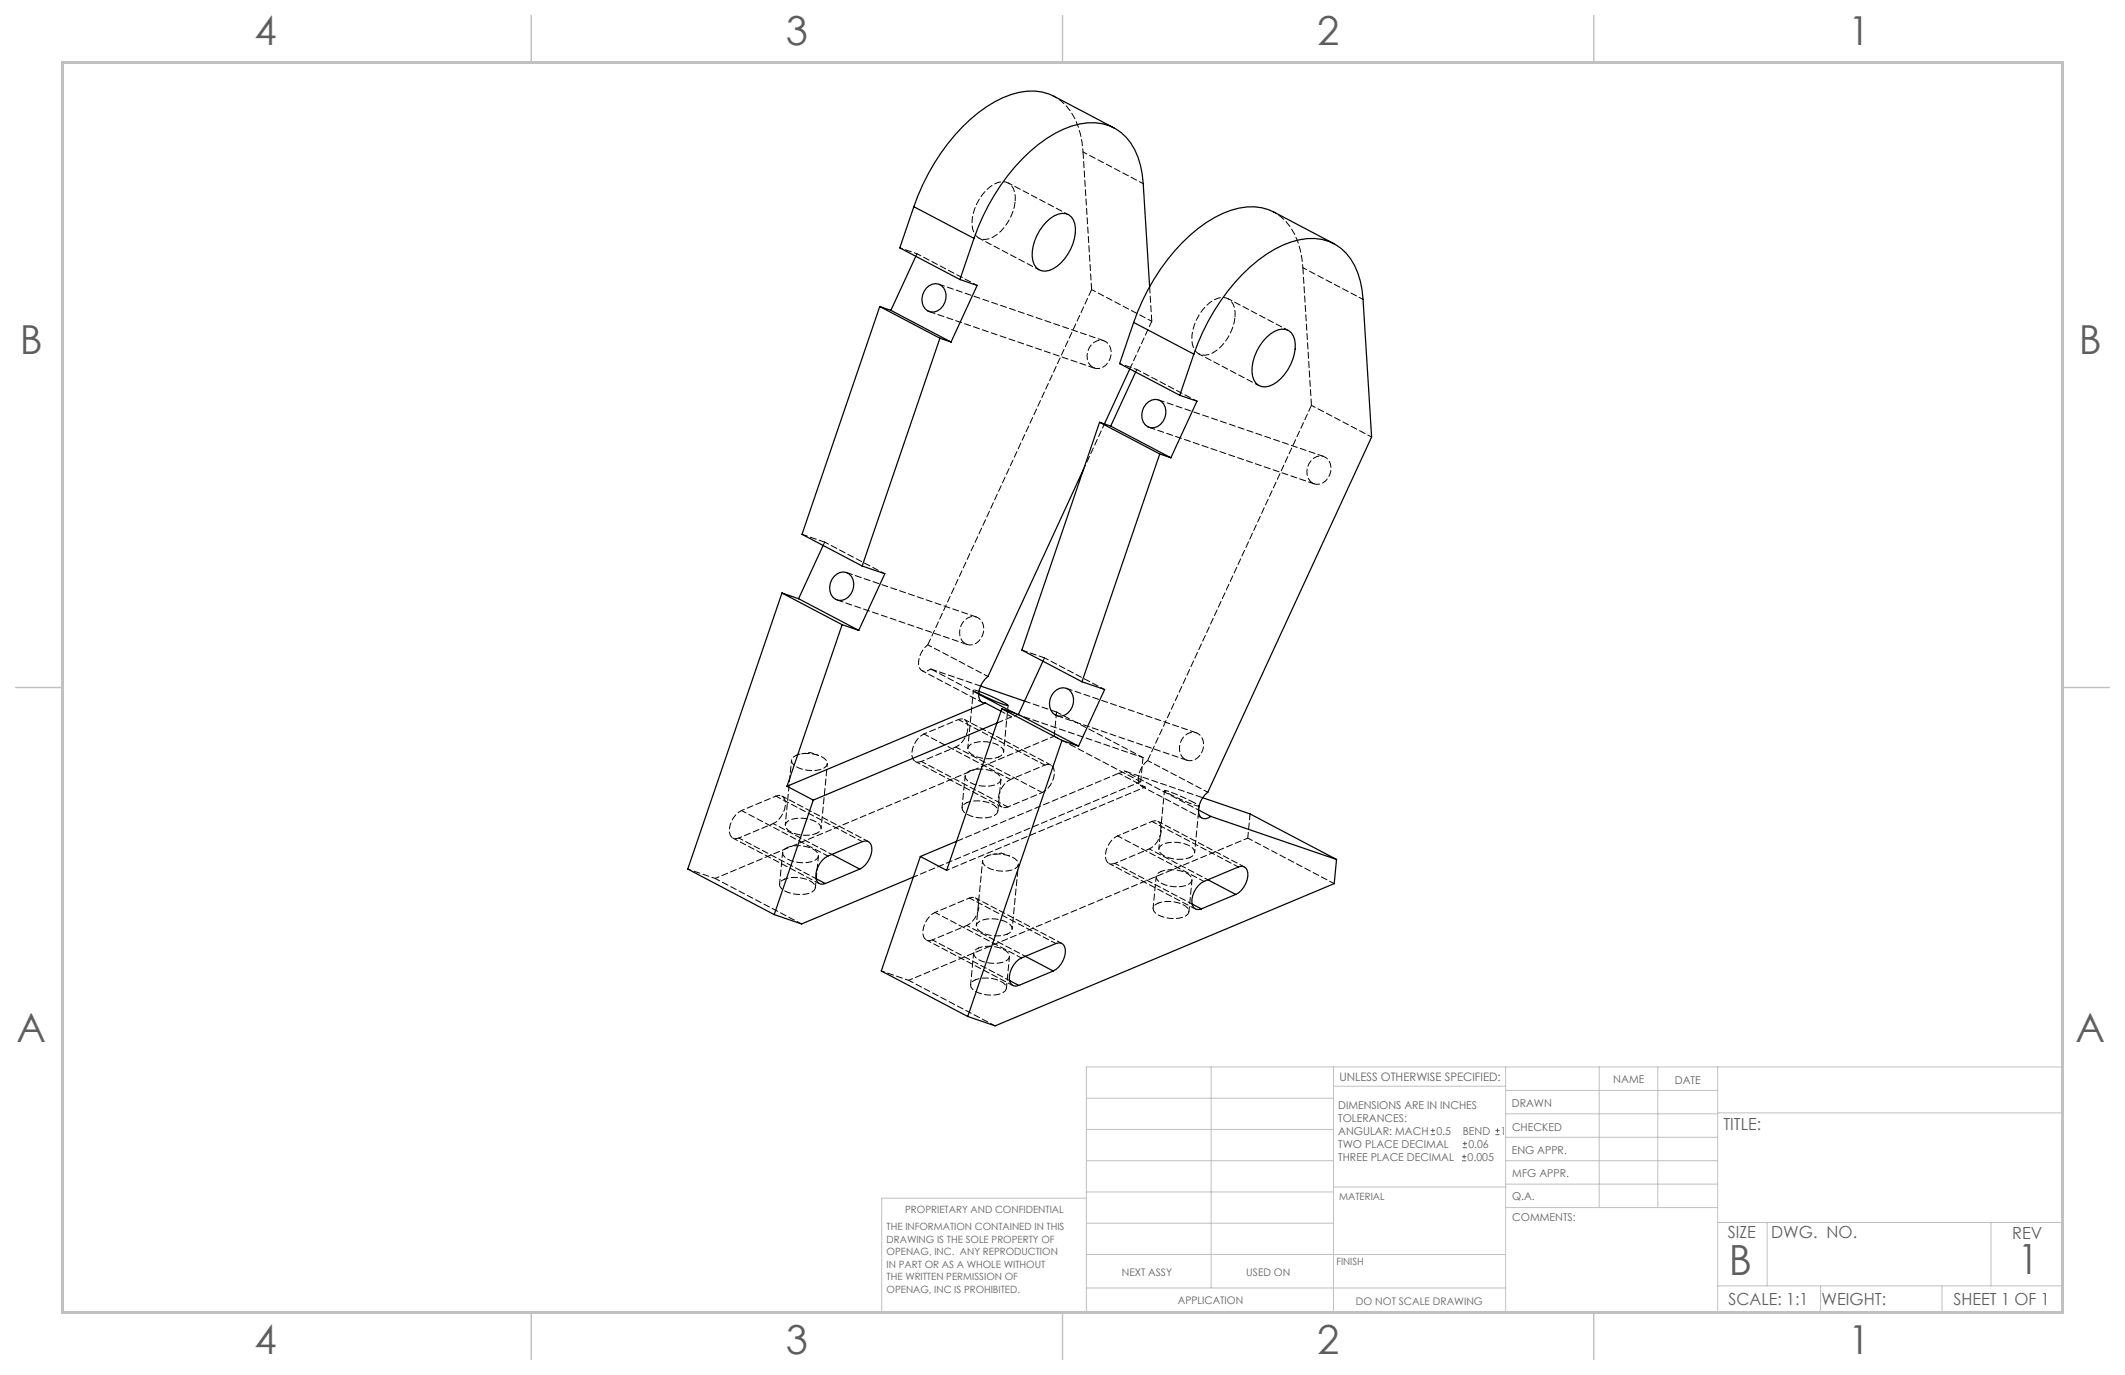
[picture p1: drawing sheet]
<svg xmlns="http://www.w3.org/2000/svg" width="432mm" height="279mm" viewBox="0 0 432 279" stroke-linecap="round" stroke-linejoin="round" font-family="sans-serif">
<path d="M290.7 230.6h.9M290.7 229.7h.9M291.2 229.3v.8M297.1 235.9h.8M297.1 235h.8M297.2 233.2h.9M297.2 232.4h.9M297.5 234.6v.8M297.7 232v.8M303.9 230.6h.8M303.9 229.7h.8M304.3 229.3v.8" fill="none" stroke="#606060" stroke-width=".2"/>
<g fill="none" stroke="#c0c0c0" stroke-width=".2">
<path d="M246.1 216.8v44.9M271 216.8v49.9M305.9 216.8v49.9M325 216.8v28.6M336.9 216.8v28.6M349 216.8v49.9M220.8 235.9h50.2M220.8 229.5h50.2M220.8 223.2h50.2M271 220.7h34.9M305.9 231.1h43.1M305.9 226.3h43.1"/>
<path d="M305.9 221.6h43.1M305.9 235.9h43.1M349 226.1h70.1M220.8 243.5h-41.6v23.2h239.9v-49.9h-198.3v49.9M220.8 254.9h85.1M220.8 248.6h50.2M220.8 242.2h50.2M271 241.2h35.1M305.9 240.6h43.1M306.1 245.4h42.9M349 248.4h70.1M359.1 248.4v12.9"/>
<path d="M404.6 248.4v12.9M220.8 261.7h85.1M349 261.3h70.1M369.9 261.3v5.4M394.6 261.3v5.4"/>
</g>
<path d="M107.9 3.2v9.5M215.9 3.2v9.5M323.8 3.2v9.5M3.2 139.7h9.5M419.1 139.7h9.5M107.9 266.7v9.5M215.9 266.7v9.5M323.8 266.7v9.5" fill="none" stroke="#c0c0c0" stroke-width=".3"/>
<path d="M12.7 12.7h406.4v254h-406.4z" fill="none" stroke="#c0c0c0" stroke-width=".6"/>
<g fill="none" stroke="#000" stroke-width=".25">
<path d="M226.4 26l-12.3-6.4a11.4 11.4 0 0 0-10.2 .2 33 33 0 0 0-14.1 13.5 44.7 44.7 0 0 0-4.1 8.7M185.7 42l12.2 6.4M185.7 42l-2.9 8.4 12.3 6.4M186.1 52.1l-5.1 11M188.2 58.6a2.21 2.21 0 0 1 2.5-.9 2.21 2.21 0 0 1 1.5 2.2 3.1 3.1 0 0 1-3 3.5 2.56 2.56 0 0 1-1.7-3.4zM195.1 56.8l3.5 1.2-5.3 11.5M197.9 48.4a41.1 41.1 0 0 1 14.8-20.3 15.7 15.7 0 0 1 11.3-3 10.4 10.4 0 0 1 7.7 8.5l.6 3.7 1.3 21M197.9 48.4l-2.8 8.4M212.7 45a3.9 3.9 0 0 1 4.5-1.3 4.3 4.3 0 0 1 1.1 4.8 9.1 9.1 0 0 1-5.1 6.5 2.46 2.46 0 0 1-3.3-2 9.4 9.4 0 0 1 2.8-8zM271 49.5l-12.2-6.4a11.4 11.4 0 0 0-10.3 .2 33 33 0 0 0-14 13.5 44.7 44.7 0 0 0-4.1 8.7M178.8 62.3l12.2 6.4M178.8 62.3l-15.8 46.3 12.2 6.4"/>
<path d="M178.8 62.3l2.2 .8M181 63.1l12.3 6.4M191 68.7l-15.8 46.3M191 68.7l2.3 .8M229.6 75l-5.2 11.1M230.4 65.5l12.2 6.5M230.4 65.5l-2.9 8.4 12.2 6.4M230.8 75.6l-5.1 11M242.6 72a41.1 41.1 0 0 1 14.8-20.4 15.7 15.7 0 0 1 11.2-2.9 10.4 10.4 0 0 1 7.8 8.4l.6 3.7 1.7 28-33.3 72.2a4.6 4.6 0 0 0-1.7 4.6 1.37 1.37 0 0 0 2.3 .3M242.6 72l-2.9 8.3M257.3 68.6a3.9 3.9 0 0 1 4.6-1.4 4.3 4.3 0 0 1 1.1 4.8 9.1 9.1 0 0 1-5.1 6.5 2.46 2.46 0 0 1-3.4-2 9.4 9.4 0 0 1 2.8-7.9zM220.2 95.3l-19.4 42.2a4.6 4.6 0 0 0-1.8 4.6l.3 .4 .4 .3 .5 .1"/>
<path d="M223.4 85.8l12.3 6.4M223.4 85.8l-15.8 46.3 12.3 6.4M223.4 85.8l2.3 .8M225.7 86.6l12.2 6.4M232.9 82.1a2.21 2.21 0 0 1 2.5-.8 2.21 2.21 0 0 1 1.5 2.1 3.1 3.1 0 0 1-3.1 3.5 2.56 2.56 0 0 1-1.7-3.4zM235.7 92.2l-15.8 46.3M235.7 92.2l2.2 .8M239.7 80.3l3.5 1.2-5.3 11.5M167.3 110.8l-5 10.9M169.4 117.2a2.21 2.21 0 0 1 2.6-.9 2.21 2.21 0 0 1 1.5 2.2 3.1 3.1 0 0 1-3.1 3.5 2.56 2.56 0 0 1-1.7-3.4zM175.2 115l4.6 1.6-5.3 11.5M158.9 120.5l-19.1 56.1 17.5 9.2"/>
<path d="M158.9 120.5l12.2 6.4M158.9 120.5l3.4 1.2M162.3 121.7l12.2 6.4M171.1 126.9l-11.2 32.9M171.1 126.9l3.4 1.2M199.3 139.4l8.9 3.1M211.9 134.4l-5 10.8M219.9 138.5l4.6 1.6-5.3 11.5M159.9 159.8l5.4 2.8M198.9 141.1l7.3 3.8M198.9 140.5l3.7 1.6 2.2 1.3-2.4-.8-3.5-1.7M200.2 142.9l-40.3 16.9"/>
<path d="M200.2 142.9l3.2 1.6M202.6 146.9l-37.3 15.7M203.6 144l12.2 6.5M203.6 144l-11.2 32.9-5.4-2.9M203.6 144l3.3 1.2M206.9 145.2l12.3 6.4M214.1 140.7a2.21 2.21 0 0 1 2.5-.9 2.21 2.21 0 0 1 1.5 2.2 3.1 3.1 0 0 1-3 3.5 2.56 2.56 0 0 1-1.7-3.4zM215.8 150.5l-19.2 56.1M215.8 150.5l3.4 1.1M165.3 162.6l-8 23.2M165.8 178.5l1.9 1M169 173.6l5.7 3"/>
<path d="M174.7 176.6a4.5 4.5 0 0 0 2.3-5 1.23 1.23 0 0 0-1.8-.6l-7 3a4.5 4.5 0 0 0-2.3 4.9 1.23 1.23 0 0 0 1.8 .6M174.7 176.6l-7 2.9M185.6 178.2l-22.7 9.5-5.6-1.9M187 174l-7.9 23.3 17.5 9.3M194.4 171l-7.4 3M243.5 164.6l2.5 1.3M243.6 163.8h.1M244.4 162.1l9.6 3.3 17.6 9.2M245.4 178.8l5.7 3M246 165.9l25.6 8.7M271.6 174.6l-.5 5-68.9 28.9-5.6-1.9M205.1 199.3l1.9 .9"/>
<path d="M208.4 194.3l5.6 3M214 197.3a4.5 4.5 0 0 0 2.3-5 1.23 1.23 0 0 0-1.7-.6l-7 3a4.5 4.5 0 0 0-2.3 4.9 1.23 1.23 0 0 0 1.7 .6M214 197.3l-7 2.9M242.2 183.7l1.9 1M251.1 181.8a4.5 4.5 0 0 0 2.3-5 1.23 1.23 0 0 0-1.8-.6l-6.9 2.9a4.5 4.5 0 0 0-2.3 5 1.23 1.23 0 0 0 1.7 .6M251.1 181.8l-7 2.9"/>
</g>
<g fill="none" stroke="#000" stroke-width=".2" stroke-dasharray="1.3 .6" stroke-dashoffset=".4">
<path d="M232.3 37.3l-12.2-6.4M198.6 58l-12.3-6.4M199 48.4l12.2 6.4M217.1 43.6l-12.2-6.4M234 65.3l-12.2-6.5M243.6 71.9l12.2 6.5M261.8 67.1l-12.3-6.4M277 60.8l-12.3-6.4M220.2 95.3l4.2-9.2M243.2 81.5l-12.2-6.4M278.7 88.8l-12.2-6.4M167.6 110.2l-.3 .6"/>
<path d="M179.8 116.6l-12.2-6.4M187.4 136.3l12.2 6.4M189.1 135.9a1.4 1.4 0 0 1-1.5 .5 1.4 1.4 0 0 1-.9-1.3 4.9 4.9 0 0 1 1.8-4.1M200.8 137.5l-12.3-6.5M212.2 133.7l-.3 .7M187.2 154.7a1.29 1.29 0 0 1-1.9-1.2 4.8 4.8 0 0 1 2.5-4.4M194.8 146.2a1.29 1.29 0 0 1 1.9 1.2 4.8 4.8 0 0 1-2.5 4.4M197.8 140.2l-1.1 11.9M205.6 145.7l-2.2-1.2M212.3 155.5a1.29 1.29 0 0 1 1.9 1.1 4.8 4.8 0 0 1-2.4 4.4M224.5 140.1l-12.3-6.4M232 159.8l12.2 6.4"/>
<path d="M145.3 178.5l68.9-28.9M150.1 170.3a1.29 1.29 0 0 1-1.9-1.2 4.8 4.8 0 0 1 2.5-4.4M157.7 161.8a1.29 1.29 0 0 1 1.9 1.2 4.8 4.8 0 0 1-2.5 4.4M185.6 178.2l46.2-19.4M204.8 164a1.29 1.29 0 0 1-1.9-1.2 4.8 4.8 0 0 1 2.4-4.4M227.1 169.9a4.5 4.5 0 0 0-2.3 4.9 1.23 1.23 0 0 0 1.7 .6M233.5 172.5a4.5 4.5 0 0 0 2.3-5 1.23 1.23 0 0 0-1.7-.6M236.6 160.6l-1.1 11.9M245.4 161l-12.2-6.5M253.5 170.3l-68.9 28.9M190 185.4a4.5 4.5 0 0 0-2.3 5 1.23 1.23 0 0 0 1.8 .6M196.5 188.1a4.5 4.5 0 0 0 2.2-5 1.23 1.23 0 0 0-1.7-.6"/>
</g>
<path d="M220.1 30.9a14.4 14.4 0 0 0-4.5-10.4l-1.5-.9M264.7 54.4a14.4 14.4 0 0 0-4.4-10.4l-1.5-.9M206.7 145.2l-1.1 .5M227.4 157.1l1.1-.5M139.8 176.6l5.5 1.9M169 173.6l-11.9-6.2M233.5 172.5l11.9 6.3M184.6 199.2l-5.5-1.9M196.5 188.1l11.9 6.2" fill="none" stroke="#000" stroke-width=".2" stroke-dasharray="1.3 .6" stroke-dashoffset=".6"/>
<g fill="none" stroke="#000" stroke-width=".2" stroke-dasharray="1.3 .6" stroke-dashoffset=".7">
<path d="M182.8 50.4l3.5 1.2M227.5 73.9l3.5 1.2M160.8 154.5l-1.2 13.1M187.8 149.1l7-2.9M194.2 151.8l-7 2.9M203.9 152.8l.9-9.5M205.3 158.4l7-2.9M150.7 164.7l7-2.9M157.1 167.4l-7 2.9M166.8 168.3l1.3-13.1M192.4 176.9l40.3-17M199.7 174.9l-1.3 13.2"/>
<path d="M211.8 161l-7 3M226.5 175.4l7-2.9M234.1 166.9l-7 3M242.5 163l1.1 .7M242.8 173.2l.9-9.4M243.5 164.6l-15-8M189.5 191l7-2.9M197 182.5l-7 2.9M205.7 188.8l1.2-13.2"/>
</g>
<path d="M186.3 51.6l-.2 .5M221.8 58.8l-1.7-27.9M231 75.1l-.2 .5M234 65.3l-.4-7M266.5 82.4l-1.8-28M170.1 121.9l26.4 9.1M198.4 125.4l-26.4-9.1M199.3 139.4l-10.2-3.5M205.6 145.7l-3 1.2M206.7 145.2l-.5-.3M214.7 145.4l26.5 9.1M243.1 148.9l-26.4-9" fill="none" stroke="#000" stroke-width=".2" stroke-dasharray="1.3 .6"/>
<path d="M206.3 41a3.9 3.9 0 0 0-1.3-3.8 3.9 3.9 0 0 0-4.6 1.4 9.4 9.4 0 0 0-2.8 7.9 2.57 2.57 0 0 0 4.2 1.7 9.8 9.8 0 0 0 4.5-7.2M222.1 74.7a2.71 2.71 0 0 0 3.7-2.5 2.33 2.33 0 0 0-2.8-3 3.3 3.3 0 0 0-1.4 5.1l.5 .4M250.9 64.5a3.9 3.9 0 0 0-1.3-3.7 3.9 3.9 0 0 0-4.5 1.3 9.4 9.4 0 0 0-2.8 7.9 2.57 2.57 0 0 0 4.1 1.7 9.8 9.8 0 0 0 4.5-7.2M266.8 98.2a2.71 2.71 0 0 0 3.6-2.5 2.33 2.33 0 0 0-2.8-2.9 3.3 3.3 0 0 0-1.3 5l.5 .4M188.5 131l33.3-72.2M196.2 130.8a2.85 2.85 0 0 0 3.7-3 2.27 2.27 0 0 0-1.6-2.5 2.27 2.27 0 0 0-2.7 1.3 2.98 2.98 0 0 0 .6 4.2M198.9 141.1l-9.8-5.2M233.2 154.5l33.3-72.1M240.9 154.4a2.85 2.85 0 0 0 3.7-3.1 2.27 2.27 0 0 0-1.7-2.4 2.27 2.27 0 0 0-2.7 1.2 2.98 2.98 0 0 0 .7 4.3M194.4 171l33-13.9" fill="none" stroke="#000" stroke-width=".2" stroke-dasharray="1.3 .6" stroke-dashoffset="-.1"/>
<path d="M188.8 63.3l33.6 11.5M224.3 69.2l-33.6-11.5M229.6 75l4.4-9.7M233.5 86.8l33.6 11.5M269 92.7l-33.6-11.4M163 108.6l4.6 1.6M207.6 132.1l4.6 1.6M214.2 149.6l.5-4.9M214.7 144.7l-6.5-2.2M231.8 158.8l.5-4.9M232.7 159.9a1.28 1.28 0 0 1-1.4-1.3 4.9 4.9 0 0 1 1.9-4.1M254 165.4l-.5 4.9" fill="none" stroke="#000" stroke-width=".2" stroke-dasharray="1.3 .6" stroke-dashoffset=".1"/>
<g fill="none" stroke="#000" stroke-width=".2" stroke-dasharray="1.3 .6" stroke-dashoffset=".2">
<path d="M186 154.7l17.6 9.3M205.3 158.4l-17.5-9.3M212.3 155.5l-17.5-9.3M213.5 155.4l-17.5-9.2M231.8 158.8l-17.6-9.2M232.3 153.9l-17.6-9.2M148.9 170.3l17.6 9.3M168.2 174l-17.5-9.3M175.2 171l-17.5-9.2M176.4 171l-17.5-9.2M204.8 164l-17.6-9.3M211.8 161l-17.6-9.2"/>
<path d="M225.3 175.5l17.6 9.2M227.1 169.9l17.6 9.2M234.1 166.9l17.5 9.3M243.6 163.8a26.7 26.7 0 0 1-7-3.2l1.9 .6 4 1.8M252.9 176.2l-17.6-9.3M271.1 179.6l-17.6-9.3M162.9 187.7l-17.6-9.2M188.2 191l17.6 9.3M190 185.4l17.6 9.3M197 182.5l17.6 9.2M215.8 191.7l-17.6-9.2M202.2 208.5l-17.6-9.3"/>
</g>
<g fill="none" stroke="#000" stroke-width=".2" stroke-dasharray="1.3 .6" stroke-dashoffset=".5">
<path d="M161.8 153.5a6.2 6.2 0 0 1 6.1 1 1.01 1.01 0 0 1-.5 1.6 6.4 6.4 0 0 1-6.1-.7 1.09 1.09 0 0 1-.4-1.2 1.09 1.09 0 0 1 .9-.7M197.1 156.6a6.2 6.2 0 0 1 6.1 1.1 1.01 1.01 0 0 1-.5 1.6 6.4 6.4 0 0 1-6.2-.7 1.09 1.09 0 0 1-.3-1.2 1.09 1.09 0 0 1 .9-.8M202.9 153.8a1.12 1.12 0 0 0 1-.8 1.12 1.12 0 0 0-.4-1.1 6.4 6.4 0 0 0-6.1-.7 1.08 1.08 0 0 0-.8 1 1.08 1.08 0 0 0 .7 1 6.6 6.6 0 0 0 5.6 .6M227.4 157.1l5.3 2.8M232.3 153.9l-25.6-8.7M159.4 178.6a6.2 6.2 0 0 1 6 1.1 1.01 1.01 0 0 1-.4 1.6 6.4 6.4 0 0 1-6.2-.7 1.09 1.09 0 0 1-.4-1.2 1.09 1.09 0 0 1 1-.8M160 172.2a6.2 6.2 0 0 1 6.1 1 1.01 1.01 0 0 1-.5 1.6 6.4 6.4 0 0 1-6.1-.6 1.09 1.09 0 0 1-.4-1.2 1.09 1.09 0 0 1 .9-.8M165.8 169.4a1.12 1.12 0 0 0 1-.8 1.12 1.12 0 0 0-.4-1.2 6.4 6.4 0 0 0-6.1-.7 1.08 1.08 0 0 0-.7 1 1.08 1.08 0 0 0 .6 1.1 6.6 6.6 0 0 0 5.6 .6M196.5 163.1a6.2 6.2 0 0 1 6 1 1.01 1.01 0 0 1-.4 1.6 6.4 6.4 0 0 1-6.2-.7 1.09 1.09 0 0 1-.4-1.1 1.09 1.09 0 0 1 1-.8M200.7 173.9a6.2 6.2 0 0 1 6 1 1.01 1.01 0 0 1-.5 1.6 6.4 6.4 0 0 1-6.1-.6 1.09 1.09 0 0 1-.4-1.2 1.09 1.09 0 0 1 1-.8M235.9 177.1a6.2 6.2 0 0 1 6.1 1 1.01 1.01 0 0 1-.5 1.6 6.4 6.4 0 0 1-6.1-.7 1.09 1.09 0 0 1-.4-1.1 1.09 1.09 0 0 1 .9-.8M241.7 174.3a1.12 1.12 0 0 0 1-.8 1.12 1.12 0 0 0-.4-1.2 6.4 6.4 0 0 0-6.1-.7 1.08 1.08 0 0 0-.7 1 1.08 1.08 0 0 0 .6 1.1 6.6 6.6 0 0 0 5.6 .6"/>
<path d="M198.2 199.1a6.2 6.2 0 0 1 6.1 1 1.01 1.01 0 0 1-.5 1.6 6.4 6.4 0 0 1-6.1-.7 1.09 1.09 0 0 1-.4-1.1 1.09 1.09 0 0 1 .9-.8M198.9 192.6a6.2 6.2 0 0 1 6 1.1 1.01 1.01 0 0 1-.5 1.6 6.4 6.4 0 0 1-6.1-.7 1.09 1.09 0 0 1-.4-1.2 1.09 1.09 0 0 1 1-.8M204.7 189.8a1.12 1.12 0 0 0 .9-.8 1.12 1.12 0 0 0-.4-1.1 6.4 6.4 0 0 0-6.1-.7 1.08 1.08 0 0 0-.7 1 1.08 1.08 0 0 0 .7 1 6.6 6.6 0 0 0 5.6 .6M235.3 183.5a6.2 6.2 0 0 1 6 1 1.01 1.01 0 0 1-.4 1.7 6.4 6.4 0 0 1-6.2-.7 1.09 1.09 0 0 1-.4-1.2 1.09 1.09 0 0 1 1-.8"/>
</g>
<path d="M228.5 156.6l15.9 5.5" fill="none" stroke="#000" stroke-width=".2" stroke-dasharray="1.3 .6" stroke-dashoffset="-.2"/>
<path d="M196.1 157.7l-.6 6.4M198.9 140.9l-1.1-.7 1.1 .3M159 173.2l-.6 6.5M165.8 178.5l-15.7-8.2M202.8 164.8l.6-6.4M226.5 175.4l15.7 8.3M234.9 178.1l-.6 6.5M165.7 180.4l.6-6.5M189.5 191l15.6 8.3M197.8 193.7l-.6 6.4M241.6 185.3l.6-6.5M204.5 200.8l.6-6.4" fill="none" stroke="#000" stroke-width=".2" stroke-dasharray="1.3 .6" stroke-dashoffset=".3"/>
<path d="M164.7 152.9l-1.8 .3M166.3 153.5l-1.6-.6M203.5 173.4l-1.8 .2M205.1 173.9l-1.6-.5" fill="none" stroke="#000" stroke-width=".2" stroke-dasharray="1.3 .6" stroke-dashoffset=".9"/>
<g font-size="8.5" fill="#606060">
<text x="351.3" y="259">B</text>
<text x="410" y="258.9">1</text>
</g>
<g font-size="8.1" fill="#606060">
<text x="51.7" y="9">4</text>
<text x="159.7" y="9">3</text>
<text x="267.6" y="9">2</text>
<text x="375.6" y="9">1</text>
<text x="4" y="72">B</text>
<text x="422.4" y="72">B</text>
<text x="3.3" y="211.7">A</text>
<text x="421.7" y="211.7">A</text>
<text x="51.7" y="275.2">4</text>
<text x="159.7" y="275.2">3</text>
<text x="267.6" y="275.2">2</text>
<text x="375.6" y="275.2">1</text>
</g>
<g font-size="3.4" fill="#606060">
<text x="350.2" y="229.5">TITLE:</text>
<text x="351.1" y="251.6">SIZE</text>
<text x="359.9" y="251.6">DWG. NO.</text>
<text x="408.9" y="251.7">REV</text>
<text x="351.2" y="265.2">SCALE: 1:1</text>
<text x="370.1" y="265.3">WEIGHT:</text>
<text x="396.9" y="265.2">SHEET 1 OF 1</text>
</g>
<text font-size="2.4" fill="#606060" x="272.2" y="219.7">UNLESS OTHERWISE SPECIFIED:</text>
<g font-size="2.2" fill="#606060">
<text x="327.8" y="220.1">NAME</text>
<text x="340.3" y="220.2">DATE</text>
<text x="271.9" y="225.3">DIMENSIONS ARE IN INCHES</text>
<text x="271.9" y="227.9">TOLERANCES:</text>
<text x="307.2" y="224.9">DRAWN</text>
<text x="271.9" y="233.2">TWO PLACE DECIMAL</text>
<text x="271.9" y="230.6">ANGULAR: MACH</text>
<text x="291.9" y="230.6">0.5</text>
<text x="297.2" y="230.6">BEND</text>
<text x="298.4" y="233.2">0.06</text>
<text x="305" y="230.6">1</text>
<text x="307.3" y="229.8">CHECKED</text>
<text x="271.9" y="235.9">THREE PLACE DECIMAL</text>
<text x="298.2" y="235.9">0.005</text>
<text x="307.2" y="234.5">ENG APPR.</text>
<text x="307.3" y="239.2">MFG APPR.</text>
<text x="307.3" y="243.9">Q.A.</text>
<text x="307.3" y="248.1">COMMENTS:</text>
</g>
<g font-size="2.1" fill="#606060">
<text x="227.9" y="259.2">NEXT ASSY</text>
<text x="253.3" y="259.2">USED ON</text>
<text x="239.3" y="265">APPLICATION</text>
<text x="275.5" y="265.1">DO NOT SCALE DRAWING</text>
</g>
<g font-size="2" fill="#606060">
<text x="272.1" y="243.9">MATERIAL</text>
<text x="180.2" y="250">THE INFORMATION CONTAINED IN THIS</text>
<text x="183.9" y="246.4">PROPRIETARY AND CONFIDENTIAL</text>
<text x="180.2" y="252.5">DRAWING IS THE SOLE PROPERTY OF</text>
<text x="180.2" y="255.1">OPENAG, INC. ANY REPRODUCTION</text>
<text x="180.2" y="257.6">IN PART OR AS A WHOLE WITHOUT</text>
<text x="271.5" y="257">FINISH</text>
<text x="180.2" y="260.1">THE WRITTEN PERMISSION OF</text>
<text x="180.2" y="262.6">OPENAG, INC IS PROHIBITED.</text>
</g>
</svg>
